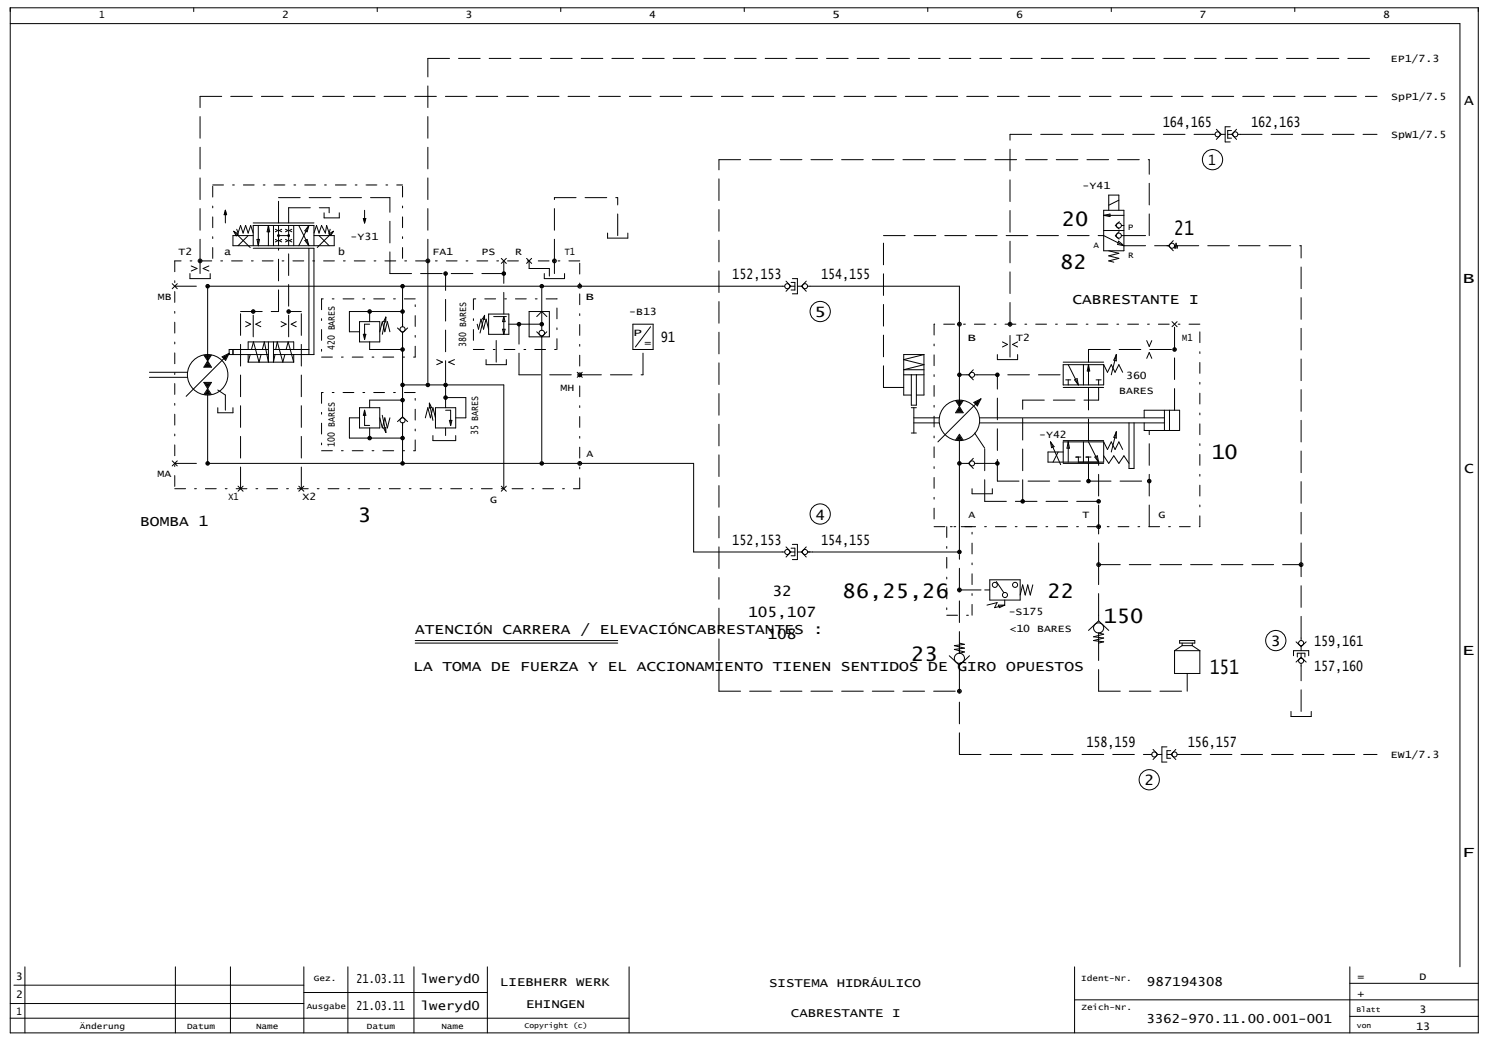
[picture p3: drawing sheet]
<svg xmlns="http://www.w3.org/2000/svg" width="582mm" height="406mm" viewBox="0 0 582 406" stroke-linecap="round" stroke-linejoin="round" font-family="sans-serif">
<g fill="none" stroke="#000" stroke-width=".39">
<path d="M4 3h574.2v401h-574.2zM4 9.2h567v369M75.8 3v1.5M147.6 3v1.5M219.3 3v1.5M291.1 3v1.5M362.9 3v1.5M434.6 3v1.5M506.4 3v1.5M474.2 52.5h1M475.7 50.6l1.9 1.9M477.6 52.5h1.6"/>
<path d="M477.6 52.5l-1.9 2M480.2 52.5h2M481.2 49.6h-2v5.9h2M481.7 51.1h-1.5v2.9h1.5M483.7 50.6l-1.9 1.9 1.9 2M484.1 52.5h1M437.6 78.3l-3.9 2M88.1 82.2v5M88.1 82.2l.3 1.7h-.6l.3-1.1 .1 .9h-.2l.1-.5M88.1 82.2l.5 1.8h-.9zM91.4 90.5l6.5 6.3M91.4 90.5l1.8 1.1-.8 .6z"/>
<path d="M92.6 89.7l.5 1.5 1-3 1 3 1-3 1 3 1-3 .9 3M97.1 92.1l-4 4M99 92.1h-7.9v4h39.6v-4h-7.9M99 96.1v-7.9h23.8v7.9M99 97.1h23.8v41.6h-15.8M99 87.2h23.8M100.5 93.6h1l-.5 2.5zM101 88.2v7.9M105 88.2v7.9M105 88.2l.5 2.5h-1zM107 88.2v7.9M107.7 93.6l.9 .5-.9 .5"/>
<path d="M107.7 89.7l.9 .5-.9 .5M108.9 92.1h4M108.9 88.2v7.9M110.2 93.6l-1 .5 1 .5M110.2 89.7l-1 .5 1 .5M111.7 93.6l.9 .5-.9 .5M111.7 89.7l.9 .5-.9 .5M112.9 88.2v7.9M114.1 93.6l-.9 .5 .9 .5M114.1 89.7l-.9 .5 .9 .5M114.9 88.2v7.9M116.9 88.2l3.9 7.9"/>
<path d="M119.2 94l.9-.4 .7 2.5zM120.8 88.2l-3.9 7.9M120.8 88.2l-.7 2.5-.9-.4zM120.8 97.1v41.6M124.8 92.1l3.9 4M126.8 83.2v2h5.9v-2M128.6 91.5l1.8-1-1.1 1.6zM129.1 89.7l-.4 1.5-.9-3-.5 3-1.5-3-1 3-1-3-1 3M130.4 90.5l-6.3 6.3M142.1 85.5h1l-.5 1.7zM142.6 82.2v5M142.6 86.2l.2-.5h-.3l.1 1 .3-1.1h-.6l.3 1.6"/>
<path d="M237.6 91.2v1.9h8v-1.9M431.7 82.2h7.9v15.9h-7.9zM431.7 84.2h7.9M431.7 84.2l2.5-.5v1zM431.7 90.2h7.9M431.7 92.1l7.9 4M433.7 82.2v-5.9h3.9v5.9M433.7 98.1l3.9 1-3.9 1 3.9 1-3.9 .9 1.9 .5M436.2 92.2l1.5 1.3M437.5 94.3l2.1 1.8-2.5-.5zM437.7 90.6l-1.5 1.5M437.8 86.7l-1.6 1.5 1.5 1.4"/>
<path d="M438.6 88.2h1M456.4 96.1h.6M457 96.1l1.9 2M458.9 94.1l-1.9 2M459.4 96.1l.2 1 .4-2 .4 2 .2-1M67.4 111l1.9 1.9M69.3 111l-1.9 1.9M74.3 107v2h7.9v-2M74.8 104l2.3 1-2.3 1M81.7 104l-2.3 1 2.3 1M157.5 111.9v15.9M167.4 102v47.6"/>
<path d="M196.1 101.1l1.9 1.9M198 101.1l-1.9 1.9M206 101.1l1.9 1.9M207.9 101.1l-1.9 1.9M211.9 112.9v16.3M212.9 107v2h7.9v-2M306.9 111.9h-225.7v29.3M307.4 110l1.9 1.9-1.9 2M308.9 111.9h2M309.4 110.5h1.5v2.9h-1.5M309.9 109h2v5.9h-2M311.9 111.9h1.6"/>
<path d="M313.5 111.9l1.9 2M315.4 110l-1.9 1.9M315.8 111.9h59.5v47.1M79.7 138.9l1.5 2.3M80.1 139h2.2l-1.1 1.7zM80.6 139.3h1.2l-.6 .8zM81.1 139.6h.2zM82.7 138.9l-1.5 2.3M86.9 139.6l2.7-1.4-1.4 2.8zM87.4 139.7l1.5-.8-.8 1.6zM87.9 139.8l.3-.2-.1 .5zM89.6 138.2l-16.8 16.8"/>
<path d="M91.1 136.7v2M96.1 125.8l2 1-2 1M97.1 136.7v-3h17.8v3M97.1 138.7v2.9M97.9 138.7l-.8 2.9M98.3 136.7l.8-3 2.2 7.9 .8-2.9M102 125.8l-2 1 2 1M105 133.7v7.9l-1.6-7.9-.8 3M105 136.7h-15.4v2h15.4M107 133.7v7.9l.6-2.9M107 136.7h13.8M107.9 136.7l.5-3 2.2 7.9 .8-2.9"/>
<path d="M109.9 125.8l2 1-2 1M111.9 136.7l.8-3 2.2 7.9M114.9 138.7v2.9M115.9 125.8l-2 1 2 1M140.6 125.8h7.9v7.9h-7.9zM142.1 130.8h1l-.5 1.9zM144.6 126.8h-2v5.9M144.6 133.7v3h12.9M148.5 129.8l1-4 1 4 1-4 1 4M150.9 124v1.9l-.9-.1zM150.9 124l-1.4 6.8M155.5 128.3l2 1.9"/>
<path d="M157.5 130.2v32.8M157.5 121.8h-12.9v4M159.4 128.3l-1.9 1.9M186.7 126.8l.4 2 1-4 1 4 1-4 1 4M189.5 123.4l-.8 1.3 .8 .2v-1.6l-1.8 7M191.1 122.8h7.9v8h-7.9zM193.1 123.8h4.9M196.6 128.8h.9l-.5 2zM197 123.8v7M197 123.8l.5 2h-.9zM206.9 121.8h8v9.9h-8zM206.9 126.8h5"/>
<path d="M209.9 123.8l2-2 2 2M209.9 129.8l2 1.9M211.9 131.7v48.6M213.9 129.8l-2 1.9M247.5 126.8h8v9.9h-8zM254.5 127.8l-6 7.9M361.4 138.7h-7.9v15.8h2.9M361.4 138.7l-7.9 2 7.9 1.9-7.9 2h7.9M361.4 138.7v15.8h-3M390.1 138.7v2h7.9v-2M392.1 133.7l2 1-2 1M398 133.7l-2 1 2 1"/>
<path d="M436.6 138.7v2.5l-1-.3zM436.6 138.7l-2 7.9M448.5 133.2l1 2.3 1-2.3M458.4 125.8l2 2M460.4 125.8l-2 2M58.4 147.6h14.9M58.4 145.6h14.9M79.7 149.6h3l-1.5 2.4zM80.2 149.9h2l-1 1.6zM80.7 150.2h1l-.5 .7zM81 150.4l.2 .2 .2-.2h-.3M81.2 154.5v26.7h190.1v34.7h35.6"/>
<path d="M81.2 152.6l1 1.6h-2zM81.2 153.1l.5 .8h-1zM81.2 153.4l.2 .3h-.4zM81.2 141.2l1.5 2.4h-3zM81.2 141.7l1 1.6h-2zM81.2 142.3l.5 .7h-1zM81.2 142.6l.2 .2h-.4zM81.2 152l1.5 2.3M81.2 152l-1.5 2.3M85.2 159.5v1.9h5.9v-1.9M97.1 141.6h17.8M140.6 159.5h7.9v7.9h-7.9z"/>
<path d="M157.5 150.6h39.5v40.5M157.5 156.5h-12.9v3M167.9 157.7l.9 1.8-.9 .1zM167.9 157.7l1.4 6.7M170.3 159.5h7.9v7.9h-7.9zM170.8 140.7l2.3 .9-2.3 1M174.3 150.6v8.9M177.7 140.7l-2.2 .9 2.2 1M190.1 140.7v1.9h7.9v-1.9M225.8 145.6l1.9 2M227.7 145.6l-1.9 2M353.5 146.6h7.9"/>
<path d="M356.4 159.5h2M356.4 146.6v11.9h2v-11.9M357.4 159.5v9.9M373.8 156.7l1.5 2.3M374.2 156.8h2.1l-1 1.7zM374.7 157.1h1.1l-.5 .8zM375.2 157.4h.1zM375.3 159l1.4 2.4h-2.9zM375.3 159.6l.9 1.6h-1.9zM376.7 156.7l-1.4 2.3M378.2 146.6h.6M378.8 146.6l1.9 2"/>
<path d="M380.7 144.6l-1.9 2M380.9 157.4l2.8-1.4-1.4 2.8zM381.2 146.6h1M381.4 157.5l1.6-.8-.8 1.6zM381.9 157.6l.4-.2-.2 .5zM383.7 156l-16.9 16.8M415.8 142.6h15.9v8h-15.9zM415.8 141.6h15.9M415.8 151.5h15.9M416.8 148.6h2M417.8 148.6v2M417.8 142.6l4 8"/>
<path d="M420.3 148.6l1-.5 .5 2.5zM423.8 142.6v8M425.7 142.6v8M425.7 142.6l.5 2.5h-1zM428.7 148.6h2M429.7 148.6v2M431.7 142.6l1.5 3 1.4-3 1.5 3 1.5-3 1.5 3M448.5 140.2l1-2.3 1 2.3M142.6 160.5v5.9h2M142.6 160.5l.5 1.9h-1zM144.6 167.4v3.9h12.9M148.5 163.4l1 4 1-4 1 4 1-4"/>
<path d="M149.5 162.4l1.4 6.8M150 167.4l.9-.1v1.9zM157.5 163l-2 1.9M157.5 163l1.9 1.9M157.5 165.4v15.8M166.4 163.4l1-3.9 .9 3.9 1-3.9 1 3.9M169.3 170.4v1.9h8.9v-1.9M174.3 160.5h2v5.9M174.3 167.4v3M175.8 164.4h1l-.5 2zM356.4 169.4h2M357.4 165.4h9.9"/>
<path d="M357.4 163.4h9.9M373.8 172.1l1.5-2.2 1.4 2.2M375.3 172.3v43.6h-59.5M375.3 170.5l.9 1.5h-1.9zM375.3 171l.4 .7h-.9zM375.3 171.3l.1 .2h-.3zM375.3 160.2l.4 .7h-.9zM375.3 160.5l.1 .2h-.3zM380.7 179.3l-1.9 1.9M383.2 165.4h72.2M383.2 163.4h72.2M410.9 172.8l4 8.9"/>
<path d="M410.9 172.8l1.4 1.9-1 .4zM413.9 176.8l-2 4M415.8 172.3h15.9M417.8 172.8v8M417.8 172.8l.5 2.5h-1zM420.8 178.8h2M421.8 178.8v2M423.8 172.8v8M424.7 178.8h2M425.7 178.8v2M425.7 172.8l4 8M428.2 178.8l1-.5 .5 2.5z"/>
<path d="M431.7 172.8v8h-21.8v-4h5.9M431.7 172.8h-15.9v8M431.7 172.8l1.5 3 1.4-3 1.5 3 1.5-3 1.5 3M431.7 178.3l2 2.9 1.9-2.9 2 2.9 2-2.9 2 2.9M436.6 168.9l-2 7.9M436.6 168.9v2.4l-1-.2zM441.6 165.4v17.8h2v-17.8M447.5 163.4v-2.9h13.9v7.9h-13.9v-3M455.4 160.5v7.9M457.4 160.5v7.9M67.4 180.3l1.9 1.9M69.3 180.3l-1.9 1.9"/>
<path d="M93.1 190.2l2 1.9M95.1 190.2l-2 1.9M116.9 190.2l1.9 1.9M118.8 190.2l-1.9 1.9M196.1 190.2l1.9 1.9M198 190.2l-1.9 1.9M378.2 181.2h.6M378.8 181.2l1.9 2M380.2 191.1v2h7.9v-2M381.2 181.2h1M415.8 181.2h15.9M307.4 213.9l1.9 2-1.9 2"/>
<path d="M308.9 215.9h2M309.4 214.4h1.5v3h-1.5M309.9 212.9h2v6h-2M311.9 215.9h1.6M313.5 215.9l1.9 2M315.4 213.9l-1.9 2M385.2 230.7h1.9M386 236.7l4-1-1 2 4-1M387.1 226.8h11.9v7.9h-11.9zM389.7 227.5l2.9 4.2M390.5 236.7h2.5l-2.1 1zM393 234.7v2"/>
<path d="M404 228.8l-1 3.9-1-3.9-1 3.9-1-3.9-1 3.9M162.4 251.5h79.2M162.4 250.5h79.2M371.3 256.5l4 3.8M375.3 251.5l1.9 .5-3.9 .5 3.9 1-3.9 .5 3.9 1-1.9 .5v-3M379.2 256.5l-3.9 3.8M429.7 240.6v2.2M429.7 250.5v-2.9l2 .5-4 1 4 .5-4 .9 4 .5-2 .5M429.7 242.8l-4 3.8M429.7 242.8l4 3.8M459.4 254.5h9.9M459.4 254.5v8.9h9.9v-8.9"/>
<path d="M461.4 250.5h5.9v1h-5.9zM462.4 251.5v1M462.4 252.5h3.9M462.4 252.5l-3 2M466.3 251.5v1M466.3 252.5l3 2M505.9 256.5v-2h6v2M506.9 259l2-1.9 2 1.9M506.9 251l2 1.9M507.4 257v-1.5h3v1.5M508.9 249.6v.9M508.9 252.9v1.6"/>
<path d="M508.9 255.5v2M508.9 259.5v.9M510.9 251l-2 1.9M375.3 260.3v2.1M504.9 278.3v1.9h8v-1.9M449.5 295.1h1M451 293.1l1.9 2M452.9 295.1h1.5M452.9 295.1l-1.9 2M456.4 292.1h-2v6h2M456.4 295.1h2M457.9 293.6h-1.5v3h1.5"/>
<path d="M459.9 293.1l-1.9 2 1.9 2M460.4 295.1h1M9.7 378.2v25.8M68.6 378.2v25.8M90.1 378.2v25.8M118.8 378.2v25.8M136.1 378.2v25.8M161.9 378.2v25.8M190.6 378.2v25.8M246.1 378.2v25.8M420.3 378.2v25.8M528 378.2v25.8"/>
<path d="M4 398.3h242.1M4 392.5h114.8M5.4 385.3h113.4M118.8 388.2h71.8M420.3 391.1h157.9M528 397.5h50.2M528 384.6h50.2"/>
<circle cx="476.2" cy="52.5" r=".99"/>
<circle cx="483.2" cy="52.5" r=".99"/>
<circle cx="474.2" cy="62.4" r="4"/>
<circle cx="108.9" cy="92.1" r=".35"/>
<circle cx="108.9" cy="92.1" r=".1"/>
<circle cx="108.9" cy="92.1" r=".25"/>
<circle cx="112.9" cy="92.1" r=".35"/>
<circle cx="112.9" cy="92.1" r=".1"/>
<circle cx="112.9" cy="92.1" r=".25"/>
<circle cx="437.6" cy="88.2" r=".99"/>
<circle cx="437.6" cy="92.1" r=".99"/>
<circle cx="458.4" cy="96.1" r=".99"/>
<circle cx="78.2" cy="102" r=".74"/>
<circle cx="78.2" cy="102" r=".37"/>
<circle cx="81.2" cy="111.9" r=".69"/>
<circle cx="81.2" cy="111.9" r=".5"/>
<circle cx="81.2" cy="111.9" r=".2"/>
<circle cx="157.4" cy="111.9" r=".5"/>
<circle cx="157.4" cy="111.9" r=".69"/>
<circle cx="157.4" cy="111.9" r=".2"/>
<circle cx="167.3" cy="102" r=".74"/>
<circle cx="167.3" cy="102" r=".37"/>
<circle cx="174.3" cy="107" r=".5"/>
<circle cx="174.3" cy="107" r=".69"/>
<circle cx="174.3" cy="107" r=".2"/>
<circle cx="197" cy="107" r=".69"/>
<circle cx="197" cy="107" r=".5"/>
<circle cx="197.1" cy="107" r=".2"/>
<circle cx="211.9" cy="111.9" r=".69"/>
<circle cx="211.9" cy="111.9" r=".5"/>
<circle cx="211.9" cy="111.9" r=".2"/>
<circle cx="216.8" cy="102" r=".74"/>
<circle cx="216.8" cy="102" r=".37"/>
<circle cx="226.7" cy="111.9" r=".74"/>
<circle cx="226.7" cy="111.9" r=".37"/>
<circle cx="307.9" cy="111.9" r=".99"/>
<circle cx="314.9" cy="111.9" r=".99"/>
<circle cx="99" cy="121.8" r=".69"/>
<circle cx="99" cy="121.8" r=".5"/>
<circle cx="99" cy="121.8" r=".2"/>
<circle cx="112.9" cy="121.8" r=".5"/>
<circle cx="112.9" cy="121.8" r=".69"/>
<circle cx="112.9" cy="121.8" r=".2"/>
<circle cx="144.6" cy="121.8" r=".5"/>
<circle cx="144.6" cy="121.8" r=".69"/>
<circle cx="144.6" cy="121.8" r=".2"/>
<circle cx="157.4" cy="136.7" r=".5"/>
<circle cx="157.4" cy="121.8" r=".5"/>
<circle cx="157.4" cy="128.8" r=".99"/>
<circle cx="157.4" cy="121.8" r=".69"/>
<circle cx="157.4" cy="136.7" r=".69"/>
<circle cx="157.4" cy="121.8" r=".2"/>
<circle cx="157.4" cy="136.7" r=".2"/>
<circle cx="203" cy="126.8" r=".69"/>
<circle cx="203" cy="126.8" r=".5"/>
<circle cx="203" cy="126.8" r=".2"/>
<circle cx="211.9" cy="130.3" r="1.09"/>
<circle cx="211.9" cy="126.8" r=".69"/>
<circle cx="211.9" cy="126.8" r=".5"/>
<circle cx="211.9" cy="126.8" r=".3"/>
<circle cx="320.8" cy="121.8" r="4"/>
<circle cx="375.2" cy="126.8" r=".37"/>
<circle cx="375.2" cy="126.8" r=".74"/>
<circle cx="395" cy="126.8" r=".74"/>
<circle cx="395" cy="126.8" r=".37"/>
<circle cx="459.4" cy="136.7" r=".69"/>
<circle cx="459.4" cy="136.7" r=".5"/>
<circle cx="459.4" cy="136.7" r=".2"/>
<circle cx="81.2" cy="146.6" r="7.9"/>
<circle cx="157.4" cy="156.5" r=".5"/>
<circle cx="157.4" cy="150.6" r=".5"/>
<circle cx="157.4" cy="150.6" r=".69"/>
<circle cx="157.4" cy="156.5" r=".69"/>
<circle cx="157.4" cy="156.5" r=".2"/>
<circle cx="157.4" cy="150.6" r=".2"/>
<circle cx="167.3" cy="150.6" r=".5"/>
<circle cx="167.3" cy="150.6" r=".69"/>
<circle cx="167.4" cy="150.6" r=".2"/>
<circle cx="174.3" cy="155.5" r=".5"/>
<circle cx="174.3" cy="150.6" r=".5"/>
<circle cx="174.3" cy="150.6" r=".69"/>
<circle cx="174.3" cy="155.5" r=".69"/>
<circle cx="174.3" cy="155.5" r=".2"/>
<circle cx="174.3" cy="150.6" r=".2"/>
<circle cx="226.7" cy="146.6" r=".74"/>
<circle cx="226.7" cy="146.6" r=".37"/>
<circle cx="375.2" cy="146.6" r=".5"/>
<circle cx="375.2" cy="146.6" r=".69"/>
<circle cx="375.2" cy="146.6" r=".2"/>
<circle cx="380.2" cy="146.6" r=".99"/>
<circle cx="390.1" cy="146.6" r=".5"/>
<circle cx="390.1" cy="146.6" r=".69"/>
<circle cx="390.1" cy="146.6" r=".2"/>
<circle cx="144.6" cy="171.3" r=".5"/>
<circle cx="144.6" cy="171.3" r=".69"/>
<circle cx="144.6" cy="171.3" r=".2"/>
<circle cx="157.4" cy="164.4" r=".99"/>
<circle cx="157.4" cy="171.3" r=".5"/>
<circle cx="157.4" cy="171.3" r=".69"/>
<circle cx="157.4" cy="171.3" r=".2"/>
<circle cx="375.2" cy="164.4" r="7.9"/>
<circle cx="81.2" cy="181.2" r=".69"/>
<circle cx="81.2" cy="181.2" r=".5"/>
<circle cx="81.2" cy="181.2" r=".2"/>
<circle cx="157.4" cy="181.2" r=".5"/>
<circle cx="157.4" cy="181.2" r=".69"/>
<circle cx="157.4" cy="181.2" r=".2"/>
<circle cx="211.9" cy="181.2" r=".69"/>
<circle cx="211.9" cy="181.2" r=".5"/>
<circle cx="211.9" cy="181.2" r=".2"/>
<circle cx="226.7" cy="181.2" r=".74"/>
<circle cx="226.7" cy="181.2" r=".37"/>
<circle cx="375.2" cy="181.2" r=".5"/>
<circle cx="375.2" cy="181.2" r=".69"/>
<circle cx="375.2" cy="181.2" r=".2"/>
<circle cx="380.2" cy="181.2" r=".99"/>
<circle cx="390.1" cy="181.2" r=".5"/>
<circle cx="390.1" cy="181.2" r=".69"/>
<circle cx="390.1" cy="181.2" r=".2"/>
<circle cx="400" cy="196.1" r=".5"/>
<circle cx="400" cy="196.1" r=".69"/>
<circle cx="400" cy="196.1" r=".2"/>
<circle cx="425.7" cy="188.2" r=".69"/>
<circle cx="425.7" cy="188.2" r=".5"/>
<circle cx="425.7" cy="188.2" r=".2"/>
<circle cx="429.7" cy="196.1" r=".5"/>
<circle cx="429.7" cy="196.1" r=".69"/>
<circle cx="429.7" cy="196.1" r=".2"/>
<circle cx="449.5" cy="188.2" r=".69"/>
<circle cx="449.5" cy="188.2" r=".5"/>
<circle cx="449.5" cy="188.2" r=".2"/>
<circle cx="307.9" cy="215.9" r=".99"/>
<circle cx="314.9" cy="215.9" r=".99"/>
<circle cx="320.8" cy="201" r="4"/>
<circle cx="375.2" cy="215.9" r=".5"/>
<circle cx="375.2" cy="215.9" r=".69"/>
<circle cx="375.2" cy="215.9" r=".2"/>
<circle cx="429.7" cy="206" r=".74"/>
<circle cx="429.7" cy="206" r=".37"/>
<circle cx="375.2" cy="230.7" r=".37"/>
<circle cx="375.2" cy="230.7" r=".74"/>
<circle cx="389.1" cy="228.8" r=".99"/>
<circle cx="393.1" cy="232.7" r=".99"/>
<circle cx="397" cy="228.8" r=".99"/>
<circle cx="429.7" cy="220.8" r=".74"/>
<circle cx="429.7" cy="220.8" r=".37"/>
<circle cx="508.9" cy="220.8" r=".74"/>
<circle cx="508.9" cy="220.8" r=".37"/>
<circle cx="375.2" cy="257.5" r="1.98"/>
<circle cx="429.7" cy="245.6" r="1.98"/>
<circle cx="499" cy="250.5" r="4"/>
<circle cx="508.9" cy="258.5" r=".99"/>
<circle cx="508.9" cy="251.5" r=".99"/>
<circle cx="375.2" cy="270.3" r=".37"/>
<circle cx="375.2" cy="270.3" r=".74"/>
<circle cx="451.5" cy="295.1" r=".99"/>
<circle cx="459.4" cy="295.1" r=".99"/>
<circle cx="449.5" cy="305" r="4"/>
</g>
<g fill="none" stroke="#000" stroke-width=".39" stroke-dasharray="8.5 3.5">
<path d="M78.2 37.7h460.4M167.4 22.8h371.2M395.1 52.5h79.1M485.1 52.5h53.5M108.9 77.3h43.6M216.8 77.3h24.8M281.2 62.4h168.3M108.9 87.2v-9.9M112.9 87.2v-5.9M112.9 81.3h15.8M128.7 83.2v-1.9M241.6 92.1v-14.8"/>
<path d="M345.5 92.1h86.2M439.6 92.1h-1M439.6 96.1h17.8M439.6 92.1h9.9M449.5 92.1v-29.7M460.4 96.1h48.5M68.3 111.9h11.9M78.2 107v-5M78.2 102v-64.3M152.5 107v-29.7M152.5 107h44.5M167.4 102v-79.2"/>
<path d="M206.9 105v-3M206.9 105h8M214.9 108v-3M216.8 107v-5M216.8 102v-24.7M94.1 121.8h14.8M99 131.7v-9.9M108.9 121.8v-24.7M112.9 131.7v-34.6M112.9 121.8h4.9M136.7 129.8h3.9M136.7 121.8h7.9"/>
<path d="M136.7 129.8v-8M197 122.8v-20.8M199 126.8h7.9M395.1 139.7v-12.9M395.1 126.8v-74.3M425.7 136.7h33.7M85.2 152.5l2.9 2M174.3 149.6v-42.6M182.2 155.5h-7.9M194.1 141.6v-10.8M203 146.6v-19.8M203 146.6h23.8"/>
<path d="M226.8 146.6h24.7M251.5 146.6v-9.9M345.5 151.5v-59.4M345.5 151.5h8M375.3 146.6h2.9M382.2 146.6h33.6M400 156.5h29.7M425.7 141.6v-4.9M429.7 156.5v-5M88.1 160.5v-6M136.7 163.4h3.9M136.7 171.3h7.9"/>
<path d="M136.7 163.4v7.9M182.2 163.4h-4M182.2 163.4v-7.9M381.2 169.4l4 5.9M425.7 172.3v-20.8M459.4 160.5v-33.7M68.3 181.2h11.9M94.1 191.1v-69.3M117.8 191.1v-69.3M375.3 181.2h2.9M382.2 181.2h7.9M385.2 196.1v-20.8"/>
<path d="M385.2 196.1h44.5M390.1 188.2v-41.6M390.1 188.2h59.4M400 196.1v-39.6M425.7 188.2v-7M429.7 206v-24.8M449.5 206v-37.6M375.3 230.7v-13.8M375.3 230.7h9.9M429.7 220.8v-14.8M429.7 220.8h79.2M508.9 220.8v-124.7"/>
<path d="M375.3 255.5v-24.8M429.7 240.6v-19.8M508.9 249.6v-28.8M281.2 270.3v-207.9M281.2 270.3h94.1M375.3 270.3v-7.9M429.7 270.3v-19.8M429.7 270.3h34.6M464.3 270.3v-6.9M508.9 278.3v-17.9M375.3 295.1v-24.8M375.3 295.1h74.2"/>
<path d="M461.4 295.1h77.2"/>
</g>
<g fill="none" stroke="#000" stroke-width=".39" stroke-dasharray="4.2 3.5 .7 3.5">
<path d="M83.2 72.3h74.3M68.3 102v89.1M83.2 101.1v-28.8M125.8 116.9v22.8M157.5 101.1v-28.8M162.4 116.9h-36.6M185.2 116.9v19.8M217.8 116.9h-32.6M226.8 102h-158.5M125.8 139.7h36.6M162.4 139.7v-22.8M185.2 136.7h32.6"/>
<path d="M217.8 136.7v-19.8M365.4 126.8v79.2M469.3 126.8h-103.9M125.8 153.5v22.8M162.4 153.5h-36.6M125.8 176.3h36.6M162.4 176.3v-22.8M68.3 191.1h158.5M226.8 191.1v-89.1M365.4 206h103.9M370.3 206v34.6M380.2 206h-9.9"/>
<path d="M469.3 206v-79.2M370.3 240.6h9.9M380.2 240.6v-34.6"/>
</g>
<g font-size="7.8">
<text x="415.3" y="88.6">20</text>
<text x="459.3" y="92">21</text>
<text x="414.7" y="105.1">82</text>
<text x="473.8" y="179.4">10</text>
<text x="139.9" y="204.1">3</text>
<text x="329.5" y="233.8">86,25,26</text>
<text x="409.8" y="233.8">22</text>
<text x="431.6" y="243.7">150</text>
<text x="356.3" y="258.6">23</text>
<text x="473.2" y="263.5">151</text>
</g>
<g font-size="5.7">
<text x="572.7" y="40.9">A</text>
<text x="572" y="110.5">B</text>
<text x="572.7" y="185.2">C</text>
<text x="571.9" y="256.2">E</text>
<text x="571.8" y="335.2">F</text>
</g>
<g font-size="5.6">
<text x="454.8" y="49.8">164,165</text>
<text x="489.4" y="49.8">162,163</text>
<text x="472.6" y="64.6">1</text>
<text x="286.4" y="109.2">152,153</text>
<text x="321.1" y="109.2">154,155</text>
<text x="419.5" y="119.1">CABRESTANTE I</text>
<text x="318.4" y="124">5</text>
<text x="258.5" y="133.9">91</text>
<text x="318.9" y="203.2">4</text>
<text x="54.8" y="205.6">BOMBA 1</text>
<text x="286.4" y="213.1">152,153</text>
<text x="321.1" y="213.1">154,155</text>
<text x="302.2" y="232.9">32</text>
<text x="292.6" y="241.4">105,107</text>
<text x="162.4" y="247.8">ATENCIÓN CARRERA / ELEVACIÓNCABRESTANTES :</text>
<text x="300.2" y="249.8">108</text>
<text x="497" y="252.7">3</text>
<text x="514" y="252.7">159,161</text>
<text x="161.7" y="262.6">LA TOMA DE FUERZA Y EL ACCIONAMIENTO TIENEN SENTIDOS DE GIRO OPUESTOS</text>
<text x="514.1" y="262.6">157,160</text>
<text x="425" y="292.3">158,159</text>
<text x="464.6" y="292.3">156,157</text>
<text x="447.7" y="307.2">2</text>
</g>
<g font-size="4.9">
<text x="139.5" y="384.4">21.03.11</text>
<text x="164.6" y="384.4">lweryd0</text>
<text x="195.6" y="385.8">LIEBHERR WERK</text>
<text x="300.8" y="386.1">SISTEMA HIDRÁULICO</text>
<text x="448.6" y="385.8">987194308</text>
<text x="139.5" y="395.1">21.03.11</text>
<text x="164.6" y="395.1">lweryd0</text>
<text x="205.7" y="394.4">EHINGEN</text>
<text x="309.3" y="397.6">CABRESTANTE I</text>
<text x="448.4" y="400.2">3362-970.11.00.001-001</text>
</g>
<g font-size="4.1">
<text x="6.2" y="383.3">3</text>
<text x="530.9" y="383.3">=</text>
<text x="555.3" y="383.3">D</text>
<text x="530.9" y="389.8">+</text>
<text x="6.3" y="390.5">2</text>
<text x="6.4" y="397">1</text>
<text x="555.3" y="396.3">3</text>
<text x="554" y="402.7">13</text>
</g>
<g font-size="3.9">
<text x="38.8" y="7.1">1</text>
<text x="110.4" y="7.1">2</text>
<text x="182.1" y="7.1">3</text>
<text x="253.9" y="7.1">4</text>
<text x="325.4" y="7.1">5</text>
<text x="397.5" y="7.1">6</text>
<text x="469.2" y="7.1">7</text>
<text x="541" y="7.1">8</text>
<text x="544" y="24.4">EP1/7.3</text>
<text x="544.1" y="39.2">SpP1/7.5</text>
<text x="544.1" y="54.1">SpW1/7.5</text>
<text x="423.5" y="73.9">-Y41</text>
<text x="137.2" y="93.7">-Y31</text>
<text x="69.8" y="99.6">T2</text>
<text x="87.7" y="99.6">a</text>
<text x="132.3" y="99.6">b</text>
<text x="169.1" y="99.6">FA1</text>
<text x="188.3" y="99.6">PS</text>
<text x="201.5" y="99.6">R</text>
<text x="220.9" y="99.6">T1</text>
<text x="61.8" y="117.4">MB</text>
<text x="229" y="117.4">B</text>
<text x="246.1" y="123.4">-B13</text>
<text x="247.7" y="131.3">P</text>
<text x="130.9" y="137" transform="rotate(-90 130.9 137)">420 BARES</text>
<text x="182.4" y="135.6" transform="rotate(-90 182.4 135.6)">380 BARES</text>
<text x="252.1" y="135.3">=</text>
<text x="378.5" y="133.3">B</text>
<text x="397.5" y="133.3">T2</text>
<text x="462.4" y="133.3">M1</text>
<text x="440.4" y="148.1">360</text>
<text x="219.2" y="153.1">MH</text>
<text x="437.7" y="154">BARES</text>
<text x="187.1" y="170.3" transform="rotate(-90 187.1 170.3)">35 BARES</text>
<text x="406.5" y="171.3">-Y42</text>
<text x="130.9" y="174.7" transform="rotate(-90 130.9 174.7)">100 BARES</text>
<text x="229.4" y="178.8">A</text>
<text x="61.6" y="186.7">MA</text>
<text x="89.3" y="195.7">X1</text>
<text x="118.4" y="195.7">X2</text>
<text x="191.7" y="196.6">G</text>
<text x="378.9" y="202.6">A</text>
<text x="423.4" y="202.6">T</text>
<text x="453.1" y="202.6">G</text>
<text x="394.5" y="240.6">-S175</text>
<text x="394.8" y="247.1">&lt;10 BARES</text>
<text x="544" y="296.6">EW1/7.3</text>
</g>
<g font-size="3.4">
<text x="441.2" y="90.1">P</text>
<text x="427.8" y="96.8">A</text>
<text x="441.3" y="100.8">R</text>
</g>
<g font-size="3.2">
<text x="122.7" y="383.7">Gez.</text>
<text x="422.9" y="383.7">Ident-Nr.</text>
<text x="120" y="394.5">Ausgabe</text>
<text x="423" y="395.2">Zeich-Nr.</text>
<text x="31.3" y="402.4">Änderung</text>
<text x="73.1" y="402.4">Datum</text>
<text x="100.1" y="402.4">Name</text>
<text x="143.5" y="402.4">Datum</text>
<text x="172.6" y="402.4">Name</text>
</g>
<g font-size="2.9">
<text x="530.5" y="395.8">Blatt</text>
<text x="205.1" y="402.3">Copyright (c)</text>
<text x="530.7" y="402.3">von</text>
</g>
</svg>
